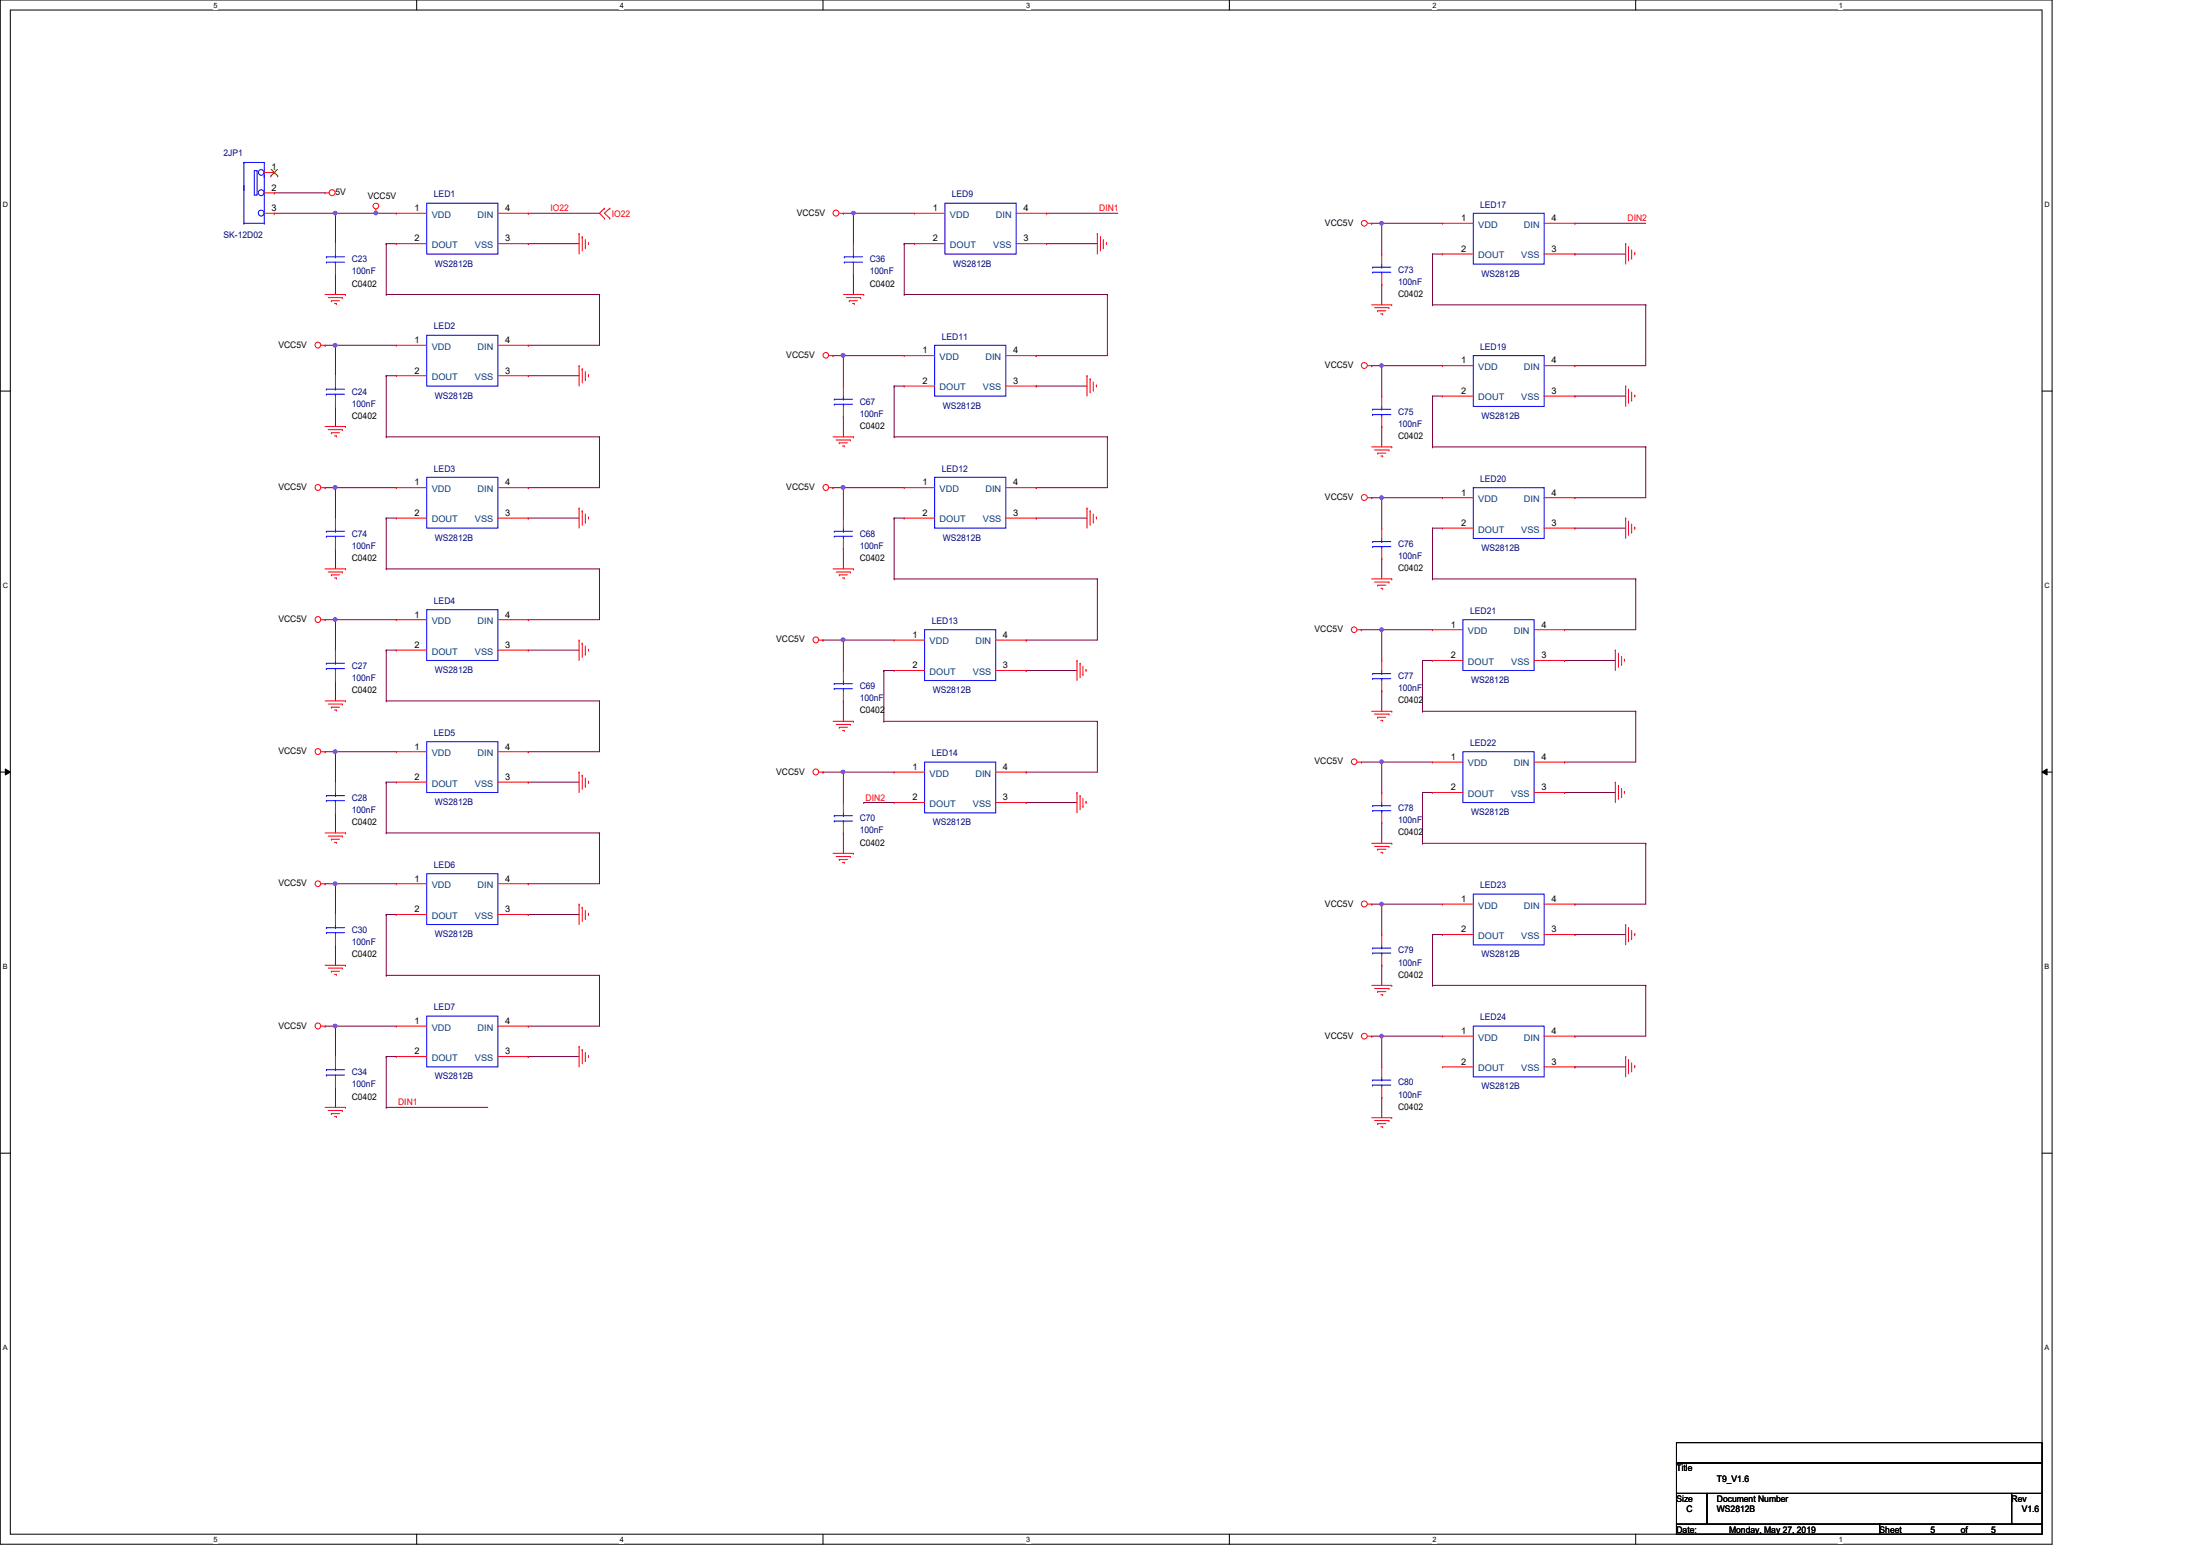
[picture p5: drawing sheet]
<svg xmlns="http://www.w3.org/2000/svg" width="297mm" height="210mm" viewBox="0 0 297 210" stroke-linecap="round" stroke-linejoin="round" font-family="sans-serif">
<path d="M0 0h277.1v208.4h-277.1zM1.4 1.4h274.3v205.7h-274.3z" fill="none" stroke="#000" stroke-width=".14"/>
<g fill="#fff">
<path d="M28.8 .1h.6v1.1h-.6z"/>
<path d="M28.8 207.2h.6v1.1h-.6z"/>
</g>
<path d="M56.3 0v1.4M56.3 207.1v1.3" fill="none" stroke="#000" stroke-width=".14"/>
<g fill="#fff">
<path d="M83.7 .1h.5v1.1h-.5z"/>
<path d="M83.7 207.2h.5v1.1h-.5z"/>
</g>
<path d="M111.1 0v1.4M111.1 207.1v1.3" fill="none" stroke="#000" stroke-width=".14"/>
<g fill="#fff">
<path d="M138.6 .1h.5v1.1h-.5z"/>
<path d="M138.6 207.2h.5v1.1h-.5z"/>
</g>
<path d="M166 0v1.4M166 207.1v1.3" fill="none" stroke="#000" stroke-width=".14"/>
<g fill="#fff">
<path d="M193.4 .1h.6v1.1h-.6z"/>
<path d="M193.4 207.2h.6v1.1h-.6z"/>
</g>
<path d="M220.8 0v1.4M220.8 207.1v1.3" fill="none" stroke="#000" stroke-width=".14"/>
<g fill="#fff">
<path d="M248.3 .1h.5v1.1h-.5z"/>
<path d="M248.3 207.2h.5v1.1h-.5z"/>
<path d="M.4 27.1h.7v1.1h-.7z"/>
<path d="M276.1 27.1h.7v1.1h-.7z"/>
<path d="M.4 78.5h.7v1.1h-.7z"/>
<path d="M276.1 78.5h.7v1.1h-.7z"/>
</g>
<path d="M0 52.8h1.4M275.7 52.8h1.4" fill="none" stroke="#000" stroke-width=".14"/>
<g fill="#fff">
<path d="M.4 129.9h.6v1.1h-.6z"/>
<path d="M276.1 129.9h.6v1.1h-.6z"/>
</g>
<path d="M0 104.2h1.4M.7 103.8l.7 .4-.7 .4zM275.7 104.2l.7-.4v.8zM275.7 104.2h1.4" fill="none" stroke="#000" stroke-width=".14"/>
<path d="M.7 103.8l.7 .4-.7 .4zM275.7 104.2l.7-.4v.8z" fill="#000"/>
<g fill="#fff">
<path d="M.4 181.4h.6v1.1h-.6z"/>
<path d="M276.1 181.4h.6v1.1h-.6z"/>
</g>
<path d="M0 155.7h1.4M275.7 155.7h1.4" fill="none" stroke="#000" stroke-width=".14"/>
<path d="M50.8 28.8h.1M50.8 28.8h2.7" fill="none" stroke="#7f003f" stroke-width=".14"/>
<circle cx="50.8" cy="28.8" r=".25" fill="#f0f"/>
<circle cx="50.8" cy="28.8" r=".25" fill="none" stroke="#f0f" stroke-width=".14"/>
<g fill="none" stroke="#7f003f" stroke-width=".14">
<path d="M52.2 32.9h.1M52.2 39.8h.1M52.2 32.9h1.3M52.2 32.9v6.9M52.2 39.8h28.7M71.3 28.8h.1M71.3 32.9h.1M71.3 28.8h9.6M71.3 32.9h6.9M80.9 39.8h.1M80.9 39.8v6.8h-9.6M45.3 46.6h.1"/>
<path d="M45.3 46.6h8.2M71.3 46.6h.1M71.3 50.7h.1M71.3 50.7h6.9M45.3 65.8h.1M45.3 65.8h8.2"/>
</g>
<circle cx="45.2" cy="65.8" r=".26" fill="#f0f"/>
<circle cx="45.2" cy="65.8" r=".26" fill="none" stroke="#f0f" stroke-width=".14"/>
<g fill="none" stroke="#7f003f" stroke-width=".14">
<path d="M52.2 69.9h.1M52.2 76.8h.1M52.2 69.9h1.3M52.2 69.9v6.9M52.2 76.8h28.7M71.3 65.8h.1M71.3 69.9h.1M71.3 65.8h9.6M71.3 69.9h6.9M80.9 76.8h.1M80.9 76.8v6.9h-9.6M45.3 83.7h.1"/>
<path d="M45.3 83.7h8.2M71.3 83.7h.1M71.3 87.8h.1M71.3 87.8h6.9M45.3 101.5h.1M45.3 101.5h8.2"/>
</g>
<circle cx="45.2" cy="101.5" r=".26" fill="#f0f"/>
<circle cx="45.2" cy="101.5" r=".26" fill="none" stroke="#f0f" stroke-width=".14"/>
<path d="M45.3 119.3h.1M45.3 119.3h8.2M71.3 101.5h.1M71.3 105.6h.1M71.3 101.5h9.6M71.3 105.6h6.9" fill="none" stroke="#7f003f" stroke-width=".14"/>
<circle cx="45.2" cy="119.3" r=".26" fill="#f0f"/>
<circle cx="45.2" cy="119.3" r=".26" fill="none" stroke="#f0f" stroke-width=".14"/>
<path d="M52.2 105.6h.1M52.2 112.4h.1M52.2 105.6h1.3M52.2 105.6v6.8M52.2 112.4h28.7M71.3 119.3h.1M80.9 112.4h.1M80.9 112.4v6.9h-9.6M45.3 138.5h.1M45.3 138.5h8.2M71.3 123.4h.1M71.3 123.4h6.9" fill="none" stroke="#7f003f" stroke-width=".14"/>
<circle cx="45.3" cy="138.5" r=".25" fill="#f0f"/>
<circle cx="45.3" cy="138.5" r=".25" fill="none" stroke="#f0f" stroke-width=".14"/>
<path d="M115.2 28.8h.1M115.2 28.8h8.3M71.3 138.5h.1M71.3 138.5h9.6M52.2 142.6h.1M52.2 149.5h.1M52.2 142.6h1.3M52.2 142.6v6.9M52.2 149.5h13.7M71.3 142.6h.1M71.3 142.6h6.9" fill="none" stroke="#7f003f" stroke-width=".14"/>
<circle cx="115.2" cy="28.8" r=".25" fill="#f0f"/>
<circle cx="115.2" cy="28.8" r=".25" fill="none" stroke="#f0f" stroke-width=".14"/>
<path d="M122.1 32.9h.1M122.1 39.8h.1M122.1 32.9h1.4M122.1 32.9v6.9M122.1 39.8h27.4M141.3 28.8h.1M141.3 32.9h.1M141.3 28.8h9.6M141.3 32.9h6.9M113.9 48h.1M113.9 48h8.2" fill="none" stroke="#7f003f" stroke-width=".14"/>
<circle cx="113.8" cy="48" r=".26" fill="#f0f"/>
<circle cx="113.8" cy="48" r=".26" fill="none" stroke="#f0f" stroke-width=".14"/>
<g fill="none" stroke="#7f003f" stroke-width=".14">
<path d="M120.7 52.1h.1M120.7 59h.1M120.7 52.1h1.4M120.7 52.1v6.9M120.7 59h28.8M139.9 48h.1M139.9 52.1h.1M139.9 48h9.6M139.9 52.1h6.9M149.5 59h.1M149.5 59v6.8h-9.6M113.9 65.8h.1"/>
<path d="M113.9 65.8h8.2M139.9 65.8h.1M139.9 69.9h.1M139.9 69.9h6.9M113.9 86.4h.1M113.9 86.4h6.8"/>
</g>
<circle cx="113.8" cy="86.4" r=".26" fill="#f0f"/>
<circle cx="113.8" cy="86.4" r=".26" fill="none" stroke="#f0f" stroke-width=".14"/>
<path d="M138.6 86.4h.1M138.6 90.5h.1M138.6 86.4h9.6M138.6 90.5h6.8M113.9 104.2h.1M113.9 104.2h6.8" fill="none" stroke="#7f003f" stroke-width=".14"/>
<circle cx="113.8" cy="104.2" r=".25" fill="#f0f"/>
<circle cx="113.8" cy="104.2" r=".25" fill="none" stroke="#f0f" stroke-width=".14"/>
<g fill="none" stroke="#7f003f" stroke-width=".14">
<path d="M186.6 30.1h.1M186.6 30.1h8.2M193.4 34.3h.1M193.4 34.3h1.4M193.4 34.3v6.8M212.6 30.1h.1M212.6 34.3h.1M212.6 30.1h9.6M212.6 34.3h6.9M186.6 49.4h.1M186.6 49.4h8.2M193.4 41.1h.1"/>
<path d="M193.4 41.1h28.8M119.3 90.5h.1M119.3 97.4h.1M119.3 90.5h1.4M119.3 90.5v6.9M119.3 97.4h28.9M148.2 97.4h.1M148.2 97.4v6.8h-9.6M138.6 104.2h.1M138.6 108.3h.1M138.6 108.3h6.8"/>
</g>
<path d="M186.4 49.2h.3l.1 .1-.1 .2-.2 .1-.1-.1z" fill-rule="evenodd" fill="#f0f"/>
<path d="M186.4 49.2h.3l.1 .1-.1 .2-.2 .1-.1-.1z" fill="none" stroke="#f0f" stroke-width=".14"/>
<g fill="none" stroke="#7f003f" stroke-width=".14">
<path d="M193.4 53.5h.1M193.4 53.5h1.4M193.4 53.5v6.8M212.6 49.4h.1M212.6 53.5h.1M212.6 49.4h9.6M212.6 53.5h6.9M186.6 67.2h.1M186.6 67.2h8.2M193.4 60.3h.1M193.4 60.3h28.8M212.6 67.2h.1"/>
<path d="M212.6 71.3h.1M212.6 71.3h6.9M222.2 60.3h.1M222.2 60.3v6.9h-9.6M186.6 85h.1M186.6 85h6.8"/>
</g>
<path d="M186.4 84.8h.1l.2 .1v.3l-.2 .1-.1-.1z" fill-rule="evenodd" fill="#f0f"/>
<path d="M186.4 84.8h.1l.2 .1v.3l-.2 .1-.1-.1z" fill="none" stroke="#f0f" stroke-width=".14"/>
<g fill="none" stroke="#7f003f" stroke-width=".14">
<path d="M45.3 28.8h.1M45.3 37h.1M45.3 28.8v4.1M45.3 37v2.8M45.3 46.6h.1M45.3 46.6v4.1M52.2 50.7h.1M52.2 59h.1M52.2 50.7h1.3M52.2 50.7v8.3M52.2 59h28.7M80.9 59h.1"/>
<path d="M80.9 59v6.8M120.7 69.9h.1M120.7 78.1h.1M120.7 69.9h1.4M120.7 69.9v8.2M120.7 78.1h27.5M148.2 78.1h.1M148.2 78.1v8.3M193.4 71.3h.1M193.4 78.1h.1M193.4 71.3v6.8M193.4 78.1h27.4"/>
<path d="M193.4 71.3h1.4M220.8 78.1h.1M220.8 78.1v6.9h-9.6M52.2 87.8h.1M52.2 94.6h.1M52.2 87.8v6.8M52.2 87.8h1.3M52.2 94.6h28.7M80.9 94.6h.1M80.9 94.6v6.9M192.1 89.2h.1M192.1 96h.1"/>
<path d="M192.1 89.2h1.3M192.1 89.2v6.8M192.1 96h28.7M211.2 85h.1M211.2 89.2h.1M211.2 89.2h6.9M220.8 96h.1M220.8 96v6.9h-9.6M116.6 108.3h.1M116.6 108.3h4.1M186.6 102.9h.1M186.6 102.9h6.8"/>
<path d="M192.1 107h.1M192.1 113.8h.1M192.1 107h1.3M192.1 107v6.8M192.1 113.8h30.1M211.2 102.9h.1M211.2 107h.1M211.2 107h6.9M222.2 113.8h.1M222.2 113.8v8.2h-9.6M52.2 123.4h.1M52.2 131.7h.1"/>
<path d="M52.2 123.4v8.3M52.2 123.4h1.3M52.2 131.7h28.7M80.9 131.7h.1M80.9 131.7v6.8M186.6 122h.1M186.6 139.9h.1M186.6 122h8.2M186.6 139.9h8.2M193.4 126.2h.1M193.4 133h.1M193.4 126.2h1.4"/>
<path d="M193.4 126.2v6.8M193.4 133h28.8M212.6 122h.1M212.6 126.2h.1M212.6 139.9h.1M212.6 126.2h6.9M222.2 133h.1M222.2 133v6.9h-9.6M212.6 144h.1M212.6 144h6.9"/>
</g>
<circle cx="45.2" cy="46.6" r=".26" fill="#f0f"/>
<circle cx="45.2" cy="46.6" r=".26" fill="none" stroke="#f0f" stroke-width=".14"/>
<path d="M43.9 46.6h.1M43.9 46.6h1.4M45.3 54.9h.1M45.3 54.9v2.7M43.9 65.8h.1M43.9 65.8h1.4M45.3 65.8h.1M45.3 74h.1M45.3 65.8v4.1M45.3 74v2.8M45.3 83.7h.1M45.3 83.7v4.1" fill="none" stroke="#7f003f" stroke-width=".14"/>
<circle cx="45.3" cy="83.6" r=".25" fill="#f0f"/>
<circle cx="45.3" cy="83.6" r=".25" fill="none" stroke="#f0f" stroke-width=".14"/>
<g fill="none" stroke="#7f003f" stroke-width=".14">
<path d="M113.9 28.8h.1M113.9 28.8h1.3M115.2 28.8h.1M115.2 37h.1M115.2 28.8v4.1M115.2 37v2.8M112.5 48h.1M112.5 48h1.4M113.9 48h.1M113.9 56.2h.1M113.9 48v4.1M113.9 56.2v2.8"/>
<path d="M113.9 65.8h.1M113.9 65.8v4.1M43.9 83.7h.1M43.9 83.7h1.4M45.3 91.9h.1M45.3 91.9v2.7M43.9 101.5h.1M43.9 119.3h.1M43.9 101.5h1.4M43.9 119.3h1.4M45.3 101.5h.1M45.3 109.7h.1"/>
<path d="M45.3 119.3h.1M45.3 101.5v4.1M45.3 109.7v2.7M45.3 119.3v4.1M43.9 138.5h.1M43.9 138.5h1.4M45.3 127.6h.1M45.3 138.5h.1M45.3 127.6v2.7M45.3 138.5v4.1M45.3 146.7h.1M45.3 146.7v2.8"/>
</g>
<circle cx="113.8" cy="65.8" r=".26" fill="#f0f"/>
<circle cx="113.8" cy="65.8" r=".26" fill="none" stroke="#f0f" stroke-width=".14"/>
<g fill="none" stroke="#7f003f" stroke-width=".14">
<path d="M186.6 30.1h.1M186.6 30.1v4.2M112.5 65.8h.1M112.5 65.8h1.4M113.9 74h.1M113.9 74v2.8M111.1 86.4h.1M111.1 86.4h2.8M113.9 86.4h.1M113.9 94.6h.1M113.9 86.4v4.1M113.9 94.6v2.8"/>
<path d="M111.1 104.2h.1M111.1 104.2h2.8M113.9 104.2h.1M113.9 112.4h.1M113.9 104.2v4.1M113.9 112.4v2.8"/>
</g>
<path d="M186.4 30l.1-.1 .2 .1v.3l-.2 .1-.1-.1z" fill-rule="evenodd" fill="#f0f"/>
<path d="M186.4 30l.1-.1 .2 .1v.3l-.2 .1-.1-.1z" fill="none" stroke="#f0f" stroke-width=".14"/>
<path d="M185.2 30.1h.1M185.2 30.1h1.4M186.6 38.4h.1M186.6 38.4v2.7M185.2 49.4h.1M185.2 49.4h1.4M186.6 49.4h.1M186.6 57.6h.1M186.6 49.4v4.1M186.6 57.6v2.7M186.6 67.2h.1M186.6 67.2v4.1" fill="none" stroke="#7f003f" stroke-width=".14"/>
<path d="M186.4 67l.1-.1 .2 .1v.4h-.2h-.1z" fill-rule="evenodd" fill="#f0f"/>
<path d="M186.4 67l.1-.1 .2 .1v.4h-.2h-.1z" fill="none" stroke="#f0f" stroke-width=".14"/>
<path d="M185.2 67.2h.1M185.2 67.2h1.4M186.6 75.4h.1M186.6 75.4v2.7M183.8 85h.1M183.8 85h2.8M186.6 85h.1M186.6 93.3h.1M186.6 85v4.2M186.6 93.3v2.7M186.6 102.9h.1M186.6 102.9v4.1" fill="none" stroke="#7f003f" stroke-width=".14"/>
<path d="M186.4 102.6h.1l.2 .1v.3l-.2 .1-.1-.1z" fill-rule="evenodd" fill="#f0f"/>
<path d="M186.4 102.6h.1l.2 .1v.3l-.2 .1-.1-.1z" fill="none" stroke="#f0f" stroke-width=".14"/>
<path d="M183.8 102.9h.1M183.8 102.9h2.8M186.6 111.1h.1M186.6 111.1v2.7M186.6 122h.1M186.6 122v4.2" fill="none" stroke="#7f003f" stroke-width=".14"/>
<path d="M186.4 121.9l.1-.1 .2 .1v.3l-.2 .1-.1-.1z" fill-rule="evenodd" fill="#f0f"/>
<path d="M186.4 121.9l.1-.1 .2 .1v.3l-.2 .1-.1-.1z" fill="none" stroke="#f0f" stroke-width=".14"/>
<path d="M185.2 122h.1M185.2 122h1.4M186.6 130.3h.1M186.6 139.9h.1M186.6 130.3v2.7M186.6 139.9v4.1" fill="none" stroke="#7f003f" stroke-width=".14"/>
<path d="M186.4 139.7l.1-.1 .2 .1v.3l-.2 .1-.1-.1z" fill-rule="evenodd" fill="#f0f"/>
<path d="M186.4 139.7l.1-.1 .2 .1v.3l-.2 .1-.1-.1z" fill="none" stroke="#f0f" stroke-width=".14"/>
<path d="M45.3 28.8h.1M45.3 28.8h5.5M185.2 139.9h.1M185.2 139.9h1.4M186.6 148.1h.1M186.6 148.1v2.8" fill="none" stroke="#7f003f" stroke-width=".14"/>
<circle cx="45.3" cy="28.8" r=".25" fill="#f0f"/>
<circle cx="45.3" cy="28.8" r=".25" fill="none" stroke="#f0f" stroke-width=".14"/>
<path d="M37 26h.1M37 28.8h.1M37 26h6.9M37 28.8h8.3M149.5 39.8h.1M149.5 39.8v8.2M222.2 41.1h.1M222.2 41.1v8.3" fill="none" stroke="#7f003f" stroke-width=".14"/>
<g fill="none" stroke="#f00" stroke-width=".14">
<path d="M35.7 26h1.3M35.7 28.8h1.3M35.7 23.3h1.3M37 23.3h.1M37 28.8h.1M37 26h.1M43.9 26h.1M43.9 26h.5M43.9 39.8h2.7M45.3 37h.1M45.3 32.9h.1M45.3 32.9v1.4"/>
<path d="M45.3 35.6v1.4M46.6 39.8h.1M50.8 28.8h.1M50.8 28.2v.6M53.5 28.8h.1M53.5 32.9h.1M53.5 28.8h4.1M53.5 32.9h4.1M67.2 28.8h4.1M67.2 32.9h4.1M71.3 32.9h.1M71.3 28.8h.1"/>
<path d="M78.2 31.5h.1M78.2 31.5v2.8M78.6 32h.1M78.6 32v1.9M79 33.4h.1M79 32.3v1.1M79.5 32.8h.1M79.5 32.8v.2M81.6 28.1h.1M81.6 29.5h.1M81.6 28.1l-.7 .7 .7 .7M82.3 29.5h.1"/>
<path d="M82.3 28.1h.1M82.3 28.1l-.7 .7 .7 .7M113.3 28.8h.6M113.9 28.8h.1M113.9 39.8h2.7M115.2 37h.1M115.2 32.9h.1M115.2 32.9v1.4M115.2 35.6v1.4M116.6 39.8h.1M123.5 28.8h.1M123.5 32.9h.1"/>
<path d="M123.5 28.8h4.1M123.5 32.9h4.1M137.2 28.8h4.1M137.2 32.9h4.1M141.3 32.9h.1M141.3 28.8h.1M148.2 31.5h.1M148.2 31.5v2.8M148.6 32h.1M148.6 32v1.9M149 33.4h.1M149 32.3v1.1"/>
<path d="M149.4 32.8h.1M149.4 32.8v.2M184.7 30.1h.5M185.2 30.1h.1M186.6 38.4h.1M186.6 34.3h.1M186.6 34.3v1.3M186.6 37v1.4M194.8 30.1h.1M194.8 34.3h.1M194.8 30.1h4.1M194.8 34.3h4.1"/>
<path d="M208.5 30.1h4.1M208.5 34.3h4.1M212.6 34.3h.1M212.6 30.1h.1M219.5 32.9h.1M219.5 32.9v2.7M219.9 33.3h.1M219.9 33.3v1.9M220.3 34.8h.1M220.3 33.7v1.1M220.7 34.1h.1M220.7 34.1v.3"/>
<path d="M43.3 46.6h.6M43.9 46.6h.1M43.9 57.6h2.7M44.3 40.2h1.9M44.3 58h1.9M44.7 40.6h.1M44.7 58.4h.1M44.7 40.6h1.1M44.7 58.4h1.1M45.2 41h.2M45.2 58.8h.2M45.3 54.9h.1"/>
<path d="M45.3 50.7h.1M45.3 50.7v1.4M45.3 53.5v1.4M45.4 41h.1M45.4 58.8h.1M46.2 40.2h.1M46.2 58h.1M46.6 57.6h.1M53.5 46.6h.1M53.5 50.7h.1M53.5 46.6h4.1M53.5 50.7h4.1"/>
<path d="M67.2 46.6h4.1M67.2 50.7h4.1M71.3 50.7h.1M71.3 46.6h.1M78.2 49.4h.1M78.2 49.4v2.7M78.6 49.8h.1M78.6 49.8v1.9M79 51.3h.1M79 50.2v1.1M79.5 50.6h.1M79.5 50.6v.3"/>
<path d="M111.9 48h.6M112.5 48h.1M112.5 59h2.7M112.9 59.4h1.9M113.3 59.8h.1M113.3 59.8h1.1M113.9 56.2h.1M113.9 52.1h.1M113.9 52.1v1.4M113.9 54.9v1.3M114.3 40.2h1.9M114.7 40.6h.1"/>
<path d="M114.7 40.6h1.1M114.8 59.4h.1M115.1 41h.3M115.2 59h.1M115.4 41h.1M116.2 40.2h.1M122.1 48h.1M122.1 52.1h.1M122.1 48h4.1M122.1 52.1h4.1M135.8 48h4.1M135.8 52.1h4.1"/>
<path d="M139.9 52.1h.1M139.9 48h.1M146.8 50.7h.1M146.8 50.7v2.8M147.2 51.1h.1M147.2 51.1v1.9M147.6 52.7h.1M147.6 51.6v1.1M148 52h.1M148 52v.2M184.7 49.4h.5M185.2 49.4h.1"/>
<path d="M185.2 41.1h2.7M185.6 41.5h1.9M186 42h.1M186 42h1.1M186.4 42.4h.3M186.6 57.6h.1M186.6 53.5h.1M186.6 53.5v1.4M186.6 56.2v1.4M186.7 42.4h.1M187.5 41.5h.1M187.9 41.1h.1"/>
<path d="M194.8 49.4h.1M194.8 53.5h.1M194.8 49.4h4.1M194.8 53.5h4.1M208.5 49.4h4.1M208.5 53.5h4.1M212.6 53.5h.1M212.6 49.4h.1M219.5 52.1h.1M219.5 52.1v2.8M219.9 52.5h.1M219.9 52.5v1.9"/>
<path d="M220.3 54h.1M220.3 52.9v1.1M220.7 53.3h.1M220.7 53.3v.3M43.3 65.8h.6M43.9 65.8h.1M43.9 76.8h2.7M44.3 77.2h1.9M44.7 77.6h.1M44.7 77.6h1.1M45.2 78h.2M45.3 74h.1"/>
<path d="M45.3 69.9h.1M45.3 69.9v1.4M45.3 72.7v1.3M45.4 78h.1M46.2 77.2h.1M46.6 76.8h.1M53.5 65.8h.1M53.5 69.9h.1M53.5 65.8h4.1M53.5 69.9h4.1M67.2 65.8h4.1M67.2 69.9h4.1"/>
<path d="M71.3 69.9h.1M71.3 65.8h.1M78.2 68.6h.1M78.2 68.6v2.7M78.6 69h.1M78.6 69v1.9M79 70.5h.1M79 69.4v1.1M79.5 69.8h.1M79.5 69.8v.3M111.9 65.8h.6M112.5 65.8h.1"/>
<path d="M112.5 76.8h2.7M112.9 77.2h1.9M113.3 77.6h.1M113.3 77.6h1.1M113.7 78h.3M113.7 60.2h.3M113.9 74h.1M113.9 69.9h.1M113.9 69.9v1.4M113.9 72.7v1.3M114 60.2h.1M114 78h.1"/>
<path d="M114.8 77.2h.1M115.2 76.8h.1M122.1 65.8h.1M122.1 69.9h.1M122.1 65.8h4.1M122.1 69.9h4.1M135.8 65.8h4.1M135.8 69.9h4.1M139.9 69.9h.1M139.9 65.8h.1M146.8 68.6h.1M146.8 68.6v2.7"/>
<path d="M147.2 69h.1M147.2 69v1.9M147.6 70.5h.1M147.6 69.4v1.1M148 69.8h.1M148 69.8v.3M184.7 67.2h.5M185.2 67.2h.1M185.2 60.3h2.7M185.2 78.1h2.7M185.6 60.7h1.9M185.6 78.6h1.9"/>
<path d="M186 61.2h.1M186 79h.1M186 61.2h1.1M186 79h1.1M186.4 61.6h.3M186.4 79.4h.3M186.6 75.4h.1M186.6 71.3h.1M186.6 71.3v1.4M186.6 74v1.4M186.7 61.6h.1M186.7 79.4h.1"/>
<path d="M187.5 60.7h.1M187.5 78.6h.1M187.9 60.3h.1M187.9 78.1h.1M194.8 67.2h.1M194.8 71.3h.1M194.8 67.2h4.1M194.8 71.3h4.1M208.5 67.2h4.1M208.5 71.3h4.1M212.6 71.3h.1M212.6 67.2h.1"/>
<path d="M219.5 69.9h.1M219.5 69.9v2.8M219.9 70.4h.1M219.9 70.4v1.9M220.3 71.8h.1M220.3 70.7v1.1M220.7 71.2h.1M220.7 71.2v.3M43.3 83.7h.6M43.9 83.7h.1M43.9 94.6h2.7M44.3 95h1.9"/>
<path d="M44.7 95.5h.1M44.7 95.5h1.1M45.2 95.8h.2M45.3 91.9h.1M45.3 87.8h.1M45.3 87.8v1.4M45.3 90.5v1.4M45.4 95.8h.1M46.2 95h.1M46.6 94.6h.1M53.5 83.7h.1M53.5 87.8h.1"/>
<path d="M53.5 83.7h4.1M53.5 87.8h4.1M67.2 83.7h4.1M67.2 87.8h4.1M71.3 87.8h.1M71.3 83.7h.1M78.2 86.4h.1M78.2 86.4v2.8M78.6 86.8h.1M78.6 86.8v1.9M79 88.3h.1M79 87.2v1.1"/>
<path d="M79.5 87.6h.1M79.5 87.6v.3M110.6 86.4h.5M111.1 86.4h.1M112.5 97.4h2.7M112.9 97.8h1.9M113.3 98.2h.1M113.3 98.2h1.1M113.7 98.6h.3M113.9 94.6h.1M113.9 90.5h.1M113.9 90.5v1.4"/>
<path d="M113.9 93.3v1.3M114 98.6h.1M114.8 97.8h.1M115.2 97.4h.1M120.7 86.4h.1M120.7 90.5h.1M120.7 86.4h4.1M120.7 90.5h4.1M134.4 86.4h4.2M134.4 90.5h4.2M138.6 90.5h.1M138.6 86.4h.1"/>
<path d="M145.4 89.2h.1M145.4 89.2v2.7M145.8 89.5h.1M145.8 89.5v2M146.2 91.1h.1M146.2 90v1.1M146.6 90.4h.1M146.6 90.4v.2M183.3 85h.5M183.8 85h.1M185.2 96h2.7M185.6 96.4h1.9"/>
<path d="M186 96.8h.1M186 96.8h1.1M186.4 97.2h.3M186.6 93.3h.1M186.6 89.2h.1M186.6 89.2v1.3M186.6 91.9v1.4M186.7 97.2h.1M187.5 96.4h.1M187.9 96h.1M193.4 85h.1M193.4 89.2h.1"/>
<path d="M193.4 85h4.1M193.4 89.2h4.1M207.1 85h4.1M207.1 89.2h4.1M211.2 89.2h.1M211.2 85h.1M218.1 87.8h.1M218.1 87.8v2.7M218.5 88.2h.1M218.5 88.2v1.9M218.9 89.7h.1M218.9 88.6v1.1"/>
<path d="M219.3 89h.1M219.3 89v.3M43.3 119.3h.6M43.3 101.5h.6M43.9 119.3h.1M43.9 101.5h.1M43.9 112.4h2.7M44.3 112.9h1.9M44.7 113.3h.1M44.7 113.3h1.1M45.2 113.7h.2M45.3 109.7h.1"/>
<path d="M45.3 105.6h.1M45.3 105.6v1.4M45.3 108.3v1.4M45.4 113.7h.1M46.2 112.9h.1M46.6 112.4h.1M53.5 119.3h.1M53.5 101.5h.1M53.5 105.6h.1M53.5 119.3h4.1M53.5 101.5h4.1M53.5 105.6h4.1"/>
<path d="M67.2 119.3h4.1M67.2 101.5h4.1M67.2 105.6h4.1M71.3 119.3h.1M71.3 105.6h.1M71.3 101.5h.1M78.2 104.2h.1M78.2 104.2v2.8M78.6 104.6h.1M78.6 104.6v2M79 106.1h.1M79 105v1.1"/>
<path d="M79.5 105.5h.1M79.5 105.5v.2M110.6 104.2h.5M111.1 104.2h.1M112.5 115.2h2.7M112.9 115.6h1.9M113.3 116h.1M113.3 116h1.1M113.7 116.4h.3M113.9 112.4h.1M113.9 108.3h.1M113.9 108.3v1.4"/>
<path d="M113.9 111.1v1.3M114 116.4h.1M114.8 115.6h.1M115.2 115.2h.1M120.7 104.2h.1M120.7 108.3h.1M120.7 104.2h4.1M120.7 108.3h4.1M134.4 104.2h4.2M134.4 108.3h4.2M138.6 108.3h.1M138.6 104.2h.1"/>
<path d="M145.4 107h.1M145.4 107v2.7M145.8 107.4h.1M145.8 107.4v1.9M146.2 108.9h.1M146.2 107.8v1.1M146.6 108.2h.1M146.6 108.2v.3M183.3 102.9h.5M183.8 102.9h.1M185.2 113.8h2.7M185.6 114.3h1.9"/>
<path d="M186 114.6h.1M186 114.6h1.1M186.4 115.1h.3M186.6 111.1h.1M186.6 107h.1M186.6 107v1.3M186.6 109.7v1.4M186.7 115.1h.1M187.5 114.3h.1M187.9 113.8h.1M193.4 102.9h.1M193.4 107h.1"/>
<path d="M193.4 102.9h4.1M193.4 107h4.1M207.1 102.9h4.1M207.1 107h4.1M211.2 107h.1M211.2 102.9h.1M218.1 105.6h.1M218.1 105.6v2.7M218.5 106h.1M218.5 106v1.9M218.9 107.5h.1M218.9 106.4v1.1"/>
<path d="M219.3 106.8h.1M219.3 106.8v.3M43.3 138.5h.6M43.9 138.5h.1M43.9 130.3h2.7M44.3 130.7h1.9M44.7 131.1h.1M44.7 131.1h1.1M45.2 131.5h.2M45.3 127.6h.1M45.3 123.4h.1M45.3 123.4v1.4"/>
<path d="M45.3 126.2v1.4M45.4 131.5h.1M46.2 130.7h.1M46.6 130.3h.1M53.5 138.5h.1M53.5 123.4h.1M53.5 138.5h4.1M53.5 123.4h4.1M67.2 138.5h4.1M67.2 123.4h4.1M71.3 138.5h.1M71.3 123.4h.1"/>
<path d="M78.2 122h.1M78.2 122v2.8M78.6 122.5h.1M78.6 122.5v1.9M79 124h.1M79 122.9v1.1M79.5 123.3h.1M79.5 123.3v.3M184.7 139.9h.5M184.7 122h.5M185.2 139.9h.1M185.2 122h.1"/>
<path d="M185.2 133h2.7M185.6 133.4h1.9M186 133.9h.1M186 133.9h1.1M186.4 134.3h.3M186.6 130.3h.1M186.6 126.2h.1M186.6 126.2v1.4M186.6 128.9v1.4M186.7 134.3h.1M187.5 133.4h.1M187.9 133h.1"/>
<path d="M194.8 139.9h.1M194.8 122h.1M194.8 126.2h.1M194.8 139.9h4.1M194.8 122h4.1M194.8 126.2h4.1M208.5 139.9h4.1M208.5 122h4.1M208.5 126.2h4.1M212.6 139.9h.1M212.6 126.2h.1M212.6 122h.1"/>
<path d="M219.5 124.8h.1M219.5 124.8v2.8M219.9 125.2h.1M219.9 125.2v1.9M220.3 126.7h.1M220.3 125.6v1.1M220.7 126h.1M220.7 126v.3M43.9 149.5h2.7M44.3 149.9h1.9M44.7 150.3h.1M44.7 150.3h1.1"/>
<path d="M45.2 150.7h.2M45.3 146.7h.1M45.3 142.6h.1M45.3 142.6v1.4M45.3 145.4v1.3M45.4 150.7h.1M46.2 149.9h.1M46.6 149.5h.1M53.5 142.6h.1M53.5 142.6h4.1M67.2 142.6h4.1M71.3 142.6h.1"/>
<path d="M78.2 141.3h.1M78.2 141.3v2.7M78.6 141.7h.1M78.6 141.7v1.9M79 143.2h.1M79 142.1v1.1M79.5 142.5h.1M79.5 142.5v.2M185.2 150.9h2.7M185.6 151.3h1.9M186 151.7h.1M186 151.7h1.1"/>
<path d="M186.4 152.1h.3M186.6 148.1h.1M186.6 144h.1M186.6 144v1.4M186.6 146.7v1.4M186.7 152.1h.1M187.5 151.3h.1M187.9 150.9h.1M194.8 144h.1M194.8 144h4.1M208.5 144h4.1M212.6 144h.1"/>
<path d="M219.5 142.6h.1M219.5 142.6v2.8M219.9 143h.1M219.9 143v1.9M220.3 144.6h.1M220.3 143.5v1.1M220.7 143.8h.1M220.7 143.8v.3"/>
<circle cx="44.8" cy="26" r=".4"/>
<circle cx="50.8" cy="27.8" r=".38"/>
<circle cx="112.9" cy="28.8" r=".4"/>
<circle cx="184.2" cy="30.1" r=".39"/>
<circle cx="42.9" cy="46.6" r=".39"/>
<circle cx="111.5" cy="48" r=".38"/>
<circle cx="184.2" cy="49.3" r=".4"/>
<circle cx="42.9" cy="65.8" r=".39"/>
<circle cx="111.5" cy="65.8" r=".39"/>
<circle cx="184.2" cy="67.2" r=".4"/>
<circle cx="42.9" cy="83.6" r=".39"/>
<circle cx="110.1" cy="86.4" r=".39"/>
<circle cx="182.8" cy="85" r=".38"/>
<circle cx="42.9" cy="101.4" r=".39"/>
<circle cx="42.9" cy="119.3" r=".38"/>
<circle cx="110.1" cy="104.2" r=".39"/>
<circle cx="182.8" cy="102.8" r=".38"/>
<circle cx="42.9" cy="138.5" r=".39"/>
<circle cx="184.2" cy="122" r=".4"/>
<circle cx="184.2" cy="139.9" r=".39"/>
</g>
<path d="M226.4 194.7h49.3v2.8h-49.3zM226.4 197.5h49.3v4.1h-49.3zM226.4 201.6h4.1v4.1h-4.1zM226.4 205.7h27.4v1.4h-27.4zM230.5 201.6h41.1v4.1h-41.1zM253.8 205.7h21.9v1.4h-21.9zM271.6 201.6h4.1v4.1h-4.1z" fill="none" stroke="#000" stroke-width=".14"/>
<g fill="none" stroke="#00f" stroke-width=".14">
<path d="M32.9 30.1h.1M32.9 21.9h.1M32.9 25.6h.1M32.9 25.1h.1M32.9 21.9h2.8v8.2M32.9 30.1h2.8M32.9 21.9v8.2M34.3 23h.4v3.3h-.4zM35.7 23.7h.1M35.7 30.1h.1M44.1 34.7h.1M44.1 35.4h.1"/>
<path d="M44.1 34.7h2.4M44.1 35.4h2.4M45.3 35.4h.1M45.3 34.7h.1M45.3 34.3v.4M45.3 35.4v.2M57.6 27.4h9.6v6.9h-9.6zM114 34.7h.1M114 35.4h.1M114 34.7h2.5M114 35.4h2.5M115.2 35.4h.1"/>
<path d="M115.2 34.7h.1M115.2 34.3v.4M115.2 35.4v.2M127.6 27.4h9.6v6.9h-9.6zM185.3 36.1h.1M185.3 36.7h.1M185.3 36.1h2.5M185.3 36.7h2.5M186.6 36.7h.1M186.6 36.1h.1M186.6 35.6v.5M186.6 36.7v.3"/>
<path d="M198.9 28.8h9.6v6.8h-9.6zM44.1 52.5h.1M44.1 53.2h.1M44.1 52.5h2.4M44.1 53.2h2.4M45.3 53.2h.1M45.3 52.5h.1M45.3 52.1v.4M45.3 53.2v.3M57.6 45.3h9.6v6.8h-9.6zM112.6 53.9h.1M112.6 54.6h.1"/>
<path d="M112.6 53.9h2.5M112.6 54.6h2.5M113.9 54.6h.1M113.9 53.9h.1M113.9 53.5v.4M113.9 54.6v.3M126.2 46.6h9.6v6.9h-9.6zM185.3 55.2h.1M185.3 56h.1M185.3 55.2h2.5M185.3 56h2.5M186.6 56h.1"/>
<path d="M186.6 55.2h.1M186.6 54.9v.3M186.6 56v.2M198.9 48h9.6v6.9h-9.6zM44.1 71.7h.1M44.1 72.4h.1M44.1 71.7h2.4M44.1 72.4h2.4M45.3 72.4h.1M45.3 71.7h.1M45.3 71.3v.4M45.3 72.4v.3"/>
<path d="M57.6 64.4h9.6v6.9h-9.6zM112.6 71.7h.1M112.6 72.4h.1M112.6 71.7h2.5M112.6 72.4h2.5M113.9 72.4h.1M113.9 71.7h.1M113.9 71.3v.4M113.9 72.4v.3M126.2 64.4h9.6v6.9h-9.6zM185.3 73.1h.1M185.3 73.8h.1"/>
<path d="M185.3 73.1h2.5M185.3 73.8h2.5M186.6 73.8h.1M186.6 73.1h.1M186.6 72.7v.4M186.6 73.8v.2M198.9 65.8h9.6v6.9h-9.6zM44.1 89.5h.1M44.1 90.3h.1M44.1 89.5h2.4M44.1 90.3h2.4M45.3 90.3h.1"/>
<path d="M45.3 89.5h.1M45.3 89.2v.3M45.3 90.3v.2M57.6 82.3h9.6v6.9h-9.6zM112.6 92.3h.1M112.6 93h.1M112.6 92.3h2.5M112.6 93h2.5M113.9 93h.1M113.9 92.3h.1M113.9 91.9v.4M113.9 93v.3"/>
<path d="M124.8 85h9.6v6.9h-9.6zM185.3 90.9h.1M185.3 91.6h.1M185.3 90.9h2.5M185.3 91.6h2.5M186.6 91.6h.1M186.6 90.9h.1M186.6 90.5v.4M186.6 91.6v.3M197.5 83.7h9.6v6.8h-9.6zM44.1 107.4h.1M44.1 108.1h.1"/>
<path d="M44.1 107.4h2.4M44.1 108.1h2.4M45.3 108.1h.1M45.3 107.4h.1M45.3 107v.4M45.3 108.1v.2M57.6 117.9h9.6v6.9h-9.6zM57.6 100.1h9.6v6.9h-9.6zM112.6 110.1h.1M112.6 110.8h.1M112.6 110.1h2.5M112.6 110.8h2.5"/>
<path d="M113.9 110.8h.1M113.9 110.1h.1M113.9 109.7v.4M113.9 110.8v.3M124.8 102.9h9.6v6.8h-9.6zM185.3 108.8h.1M185.3 109.4h.1M185.3 108.8h2.5M185.3 109.4h2.5M186.6 109.4h.1M186.6 108.8h.1M186.6 108.3v.5"/>
<path d="M186.6 109.4v.3M197.5 101.5h9.6v6.8h-9.6zM44.1 125.2h.1M44.1 125.9h.1M44.1 125.2h2.4M44.1 125.9h2.4M45.3 125.9h.1M45.3 125.2h.1M45.3 124.8v.4M45.3 125.9v.3M57.6 137.2h9.6v6.8h-9.6zM185.3 128h.1"/>
<path d="M185.3 128.7h.1M185.3 128h2.5M185.3 128.7h2.5M186.6 128.7h.1M186.6 128h.1M186.6 127.6v.4M186.6 128.7v.2M198.9 138.5h9.6v6.9h-9.6zM198.9 120.7h9.6v6.9h-9.6zM44.1 144.4h.1M44.1 145.1h.1M44.1 144.4h2.4"/>
<path d="M44.1 145.1h2.4M45.3 145.1h.1M45.3 144.4h.1M45.3 144v.4M45.3 145.1v.3M185.3 145.8h.1M185.3 146.5h.1M185.3 145.8h2.5M185.3 146.5h2.5M186.6 146.5h.1M186.6 145.8h.1M186.6 145.4v.4"/>
<path d="M186.6 146.5v.2"/>
<circle cx="35.3" cy="28.8" r=".39"/>
<circle cx="35.3" cy="26" r=".39"/>
<circle cx="35.3" cy="23.3" r=".38"/>
</g>
<path d="M36.6 23.7h.1M36.6 22.9l.9 .8M37.5 22.9l-.9 .8M37.5 23.7h.1" fill="none" stroke="#7f3f00" stroke-width=".14"/>
<circle cx="50.8" cy="28.8" r=".25" fill="#f0f"/>
<circle cx="50.8" cy="28.8" r=".25" fill="none" stroke="#f0f" stroke-width=".14"/>
<circle cx="45.2" cy="65.8" r=".26" fill="#f0f"/>
<circle cx="45.2" cy="65.8" r=".26" fill="none" stroke="#f0f" stroke-width=".14"/>
<circle cx="45.2" cy="101.5" r=".26" fill="#f0f"/>
<circle cx="45.2" cy="101.5" r=".26" fill="none" stroke="#f0f" stroke-width=".14"/>
<circle cx="45.2" cy="119.3" r=".26" fill="#f0f"/>
<circle cx="45.2" cy="119.3" r=".26" fill="none" stroke="#f0f" stroke-width=".14"/>
<circle cx="45.3" cy="138.5" r=".25" fill="#f0f"/>
<circle cx="45.3" cy="138.5" r=".25" fill="none" stroke="#f0f" stroke-width=".14"/>
<circle cx="115.2" cy="28.8" r=".25" fill="#f0f"/>
<circle cx="115.2" cy="28.8" r=".25" fill="none" stroke="#f0f" stroke-width=".14"/>
<circle cx="113.8" cy="48" r=".26" fill="#f0f"/>
<circle cx="113.8" cy="48" r=".26" fill="none" stroke="#f0f" stroke-width=".14"/>
<circle cx="113.8" cy="86.4" r=".26" fill="#f0f"/>
<circle cx="113.8" cy="86.4" r=".26" fill="none" stroke="#f0f" stroke-width=".14"/>
<circle cx="113.8" cy="104.2" r=".25" fill="#f0f"/>
<circle cx="113.8" cy="104.2" r=".25" fill="none" stroke="#f0f" stroke-width=".14"/>
<path d="M186.4 49.2h.3l.1 .1-.1 .2-.2 .1-.1-.1z" fill-rule="evenodd" fill="#f0f"/>
<path d="M186.4 49.2h.3l.1 .1-.1 .2-.2 .1-.1-.1z" fill="none" stroke="#f0f" stroke-width=".14"/>
<path d="M186.4 84.8h.1l.2 .1v.3l-.2 .1-.1-.1z" fill-rule="evenodd" fill="#f0f"/>
<path d="M186.4 84.8h.1l.2 .1v.3l-.2 .1-.1-.1z" fill="none" stroke="#f0f" stroke-width=".14"/>
<circle cx="45.2" cy="46.6" r=".26" fill="#f0f"/>
<circle cx="45.2" cy="46.6" r=".26" fill="none" stroke="#f0f" stroke-width=".14"/>
<circle cx="45.3" cy="83.6" r=".25" fill="#f0f"/>
<circle cx="45.3" cy="83.6" r=".25" fill="none" stroke="#f0f" stroke-width=".14"/>
<circle cx="113.8" cy="65.8" r=".26" fill="#f0f"/>
<circle cx="113.8" cy="65.8" r=".26" fill="none" stroke="#f0f" stroke-width=".14"/>
<path d="M186.4 30l.1-.1 .2 .1v.3l-.2 .1-.1-.1z" fill-rule="evenodd" fill="#f0f"/>
<path d="M186.4 30l.1-.1 .2 .1v.3l-.2 .1-.1-.1z" fill="none" stroke="#f0f" stroke-width=".14"/>
<path d="M186.4 67l.1-.1 .2 .1v.4h-.2h-.1z" fill-rule="evenodd" fill="#f0f"/>
<path d="M186.4 67l.1-.1 .2 .1v.4h-.2h-.1z" fill="none" stroke="#f0f" stroke-width=".14"/>
<path d="M186.4 102.6h.1l.2 .1v.3l-.2 .1-.1-.1z" fill-rule="evenodd" fill="#f0f"/>
<path d="M186.4 102.6h.1l.2 .1v.3l-.2 .1-.1-.1z" fill="none" stroke="#f0f" stroke-width=".14"/>
<path d="M186.4 121.9l.1-.1 .2 .1v.3l-.2 .1-.1-.1z" fill-rule="evenodd" fill="#f0f"/>
<path d="M186.4 121.9l.1-.1 .2 .1v.3l-.2 .1-.1-.1z" fill="none" stroke="#f0f" stroke-width=".14"/>
<path d="M186.4 139.7l.1-.1 .2 .1v.3l-.2 .1-.1-.1z" fill-rule="evenodd" fill="#f0f"/>
<path d="M186.4 139.7l.1-.1 .2 .1v.3l-.2 .1-.1-.1z" fill="none" stroke="#f0f" stroke-width=".14"/>
<circle cx="45.3" cy="28.8" r=".25" fill="#f0f"/>
<circle cx="45.3" cy="28.8" r=".25" fill="none" stroke="#f0f" stroke-width=".14"/>
<g font-size="1.2" fill="#00007f">
<text x="30.2" y="21">2JP1</text>
<text x="58.6" y="26.6">LED1</text>
<text x="128.5" y="26.6">LED9</text>
<text x="199.9" y="28">LED17</text>
<text x="30.2" y="32.1">SK-12D02</text>
<text x="47.5" y="35.4">C23</text>
<text x="58.7" y="36">WS2812B</text>
<text x="117.4" y="35.4">C36</text>
<text x="128.7" y="36">WS2812B</text>
<text x="47.5" y="37">100nF</text>
<text x="117.4" y="37">100nF</text>
<text x="188.8" y="36.8">C73</text>
<text x="188.8" y="38.4">100nF</text>
<text x="200" y="37.3">WS2812B</text>
<text x="58.6" y="44.4">LED2</text>
<text x="127.2" y="45.8">LED11</text>
<text x="199.9" y="47.2">LED19</text>
<text x="47.5" y="53.3">C24</text>
<text x="58.7" y="53.8">WS2812B</text>
<text x="47.5" y="54.9">100nF</text>
<text x="116.1" y="54.6">C67</text>
<text x="116.1" y="56.3">100nF</text>
<text x="127.3" y="55.2">WS2812B</text>
<text x="188.8" y="56">C75</text>
<text x="188.8" y="57.6">100nF</text>
<text x="200" y="56.6">WS2812B</text>
<text x="58.6" y="63.7">LED3</text>
<text x="127.2" y="63.7">LED12</text>
<text x="199.9" y="65">LED20</text>
<text x="47.5" y="72.4">C74</text>
<text x="47.5" y="74.1">100nF</text>
<text x="58.7" y="73">WS2812B</text>
<text x="116.1" y="72.4">C68</text>
<text x="116.1" y="74.1">100nF</text>
<text x="127.3" y="73">WS2812B</text>
<text x="188.8" y="73.8">C76</text>
<text x="188.8" y="75.5">100nF</text>
<text x="200" y="74.4">WS2812B</text>
<text x="58.6" y="81.5">LED4</text>
<text x="198.5" y="82.9">LED21</text>
<text x="125.8" y="84.2">LED13</text>
<text x="47.5" y="90.3">C27</text>
<text x="47.5" y="91.9">100nF</text>
<text x="58.7" y="90.8">WS2812B</text>
<text x="116.1" y="93">C69</text>
<text x="116.1" y="94.7">100nF</text>
<text x="125.9" y="93.6">WS2812B</text>
<text x="188.8" y="91.7">C77</text>
<text x="188.8" y="93.3">100nF</text>
<text x="198.6" y="92.2">WS2812B</text>
<text x="58.6" y="99.3">LED5</text>
<text x="198.5" y="100.7">LED22</text>
<text x="125.8" y="102.1">LED14</text>
<text x="47.5" y="108.1">C28</text>
<text x="47.5" y="109.8">100nF</text>
<text x="58.7" y="108.7">WS2812B</text>
<text x="116.1" y="110.9">C70</text>
<text x="116.1" y="112.5">100nF</text>
<text x="125.9" y="111.4">WS2812B</text>
<text x="188.8" y="109.5">C78</text>
<text x="188.8" y="111.1">100nF</text>
<text x="198.6" y="110">WS2812B</text>
<text x="58.6" y="117.2">LED6</text>
<text x="199.9" y="119.9">LED23</text>
<text x="47.5" y="125.9">C30</text>
<text x="47.5" y="127.6">100nF</text>
<text x="58.7" y="126.5">WS2812B</text>
<text x="188.8" y="128.7">C79</text>
<text x="188.8" y="130.3">100nF</text>
<text x="200" y="129.2">WS2812B</text>
<text x="58.6" y="136.4">LED7</text>
<text x="199.9" y="137.8">LED24</text>
<text x="47.5" y="145.2">C34</text>
<text x="47.5" y="146.8">100nF</text>
<text x="58.7" y="145.7">WS2812B</text>
<text x="188.8" y="146.5">C80</text>
<text x="188.8" y="148.2">100nF</text>
<text x="200" y="147.1">WS2812B</text>
</g>
<g font-size="1.2">
<text x="36.7" y="23">1</text>
<text x="36.7" y="28.5">3</text>
<text x="36.7" y="25.7">2</text>
<text x="45.3" y="26.4">5V</text>
<text x="49.7" y="26.9">VCC5V</text>
<text x="56" y="28.5">1</text>
<text x="68.2" y="28.5">4</text>
<text x="107.6" y="29.1">VCC5V</text>
<text x="125.9" y="28.5">1</text>
<text x="138.2" y="28.5">4</text>
<text x="197.3" y="29.8">1</text>
<text x="209.5" y="29.8">4</text>
<text x="56" y="32.6">2</text>
<text x="68.2" y="32.6">3</text>
<text x="125.9" y="32.6">2</text>
<text x="138.2" y="32.6">3</text>
<text x="178.9" y="30.5">VCC5V</text>
<text x="197.3" y="34">2</text>
<text x="209.5" y="34">3</text>
<text x="47.5" y="38.7">C0402</text>
<text x="117.4" y="38.7">C0402</text>
<text x="188.8" y="40.1">C0402</text>
<text x="37.6" y="46.9">VCC5V</text>
<text x="56" y="46.3">1</text>
<text x="68.2" y="46.3">4</text>
<text x="124.5" y="47.7">1</text>
<text x="136.8" y="47.7">4</text>
<text x="56" y="50.4">2</text>
<text x="68.2" y="50.4">3</text>
<text x="106.2" y="48.3">VCC5V</text>
<text x="124.5" y="51.8">2</text>
<text x="136.8" y="51.8">3</text>
<text x="178.9" y="49.7">VCC5V</text>
<text x="197.3" y="49.1">1</text>
<text x="197.3" y="53.2">2</text>
<text x="209.5" y="53.2">3</text>
<text x="209.5" y="49.1">4</text>
<text x="47.5" y="56.6">C0402</text>
<text x="116.1" y="57.9">C0402</text>
<text x="188.8" y="59.3">C0402</text>
<text x="56" y="65.5">1</text>
<text x="68.2" y="65.5">4</text>
<text x="124.5" y="65.5">1</text>
<text x="136.8" y="65.5">4</text>
<text x="37.6" y="66.1">VCC5V</text>
<text x="56" y="69.6">2</text>
<text x="68.2" y="69.6">3</text>
<text x="106.2" y="66.1">VCC5V</text>
<text x="124.5" y="69.6">2</text>
<text x="136.8" y="69.6">3</text>
<text x="178.9" y="67.5">VCC5V</text>
<text x="197.3" y="66.9">1</text>
<text x="197.3" y="71">2</text>
<text x="209.5" y="71">3</text>
<text x="209.5" y="66.9">4</text>
<text x="47.5" y="75.7">C0402</text>
<text x="116.1" y="75.7">C0402</text>
<text x="188.8" y="77.1">C0402</text>
<text x="37.6" y="84">VCC5V</text>
<text x="56" y="83.4">1</text>
<text x="68.2" y="83.4">4</text>
<text x="56" y="87.5">2</text>
<text x="68.2" y="87.5">3</text>
<text x="104.8" y="86.7">VCC5V</text>
<text x="123.2" y="86.1">1</text>
<text x="135.4" y="86.1">4</text>
<text x="177.5" y="85.3">VCC5V</text>
<text x="195.9" y="84.7">1</text>
<text x="195.9" y="88.9">2</text>
<text x="208.1" y="88.9">3</text>
<text x="208.1" y="84.7">4</text>
<text x="47.5" y="93.6">C0402</text>
<text x="123.2" y="90.2">2</text>
<text x="135.4" y="90.2">3</text>
<text x="188.8" y="95">C0402</text>
<text x="37.6" y="101.8">VCC5V</text>
<text x="56" y="101.2">1</text>
<text x="68.2" y="101.2">4</text>
<text x="116.1" y="96.3">C0402</text>
<text x="56" y="105.3">2</text>
<text x="68.2" y="105.3">3</text>
<text x="104.8" y="104.6">VCC5V</text>
<text x="123.2" y="103.9">1</text>
<text x="135.4" y="103.9">4</text>
<text x="177.5" y="103.2">VCC5V</text>
<text x="195.9" y="102.6">1</text>
<text x="195.9" y="106.7">2</text>
<text x="208.1" y="106.7">3</text>
<text x="208.1" y="102.6">4</text>
<text x="47.5" y="111.4">C0402</text>
<text x="123.2" y="108">2</text>
<text x="135.4" y="108">3</text>
<text x="188.8" y="112.8">C0402</text>
<text x="37.6" y="119.6">VCC5V</text>
<text x="56" y="119">1</text>
<text x="68.2" y="119">4</text>
<text x="116.1" y="114.1">C0402</text>
<text x="56" y="123.1">2</text>
<text x="68.2" y="123.1">3</text>
<text x="178.9" y="122.4">VCC5V</text>
<text x="197.3" y="121.8">1</text>
<text x="197.3" y="125.9">2</text>
<text x="209.5" y="125.9">3</text>
<text x="209.5" y="121.8">4</text>
<text x="47.5" y="129.2">C0402</text>
<text x="188.8" y="132">C0402</text>
<text x="37.6" y="138.9">VCC5V</text>
<text x="56" y="138.2">1</text>
<text x="56" y="142.3">2</text>
<text x="68.2" y="142.3">3</text>
<text x="68.2" y="138.2">4</text>
<text x="178.9" y="140.2">VCC5V</text>
<text x="197.3" y="139.6">1</text>
<text x="197.3" y="143.7">2</text>
<text x="209.5" y="143.7">3</text>
<text x="209.5" y="139.6">4</text>
<text x="47.5" y="148.4">C0402</text>
<text x="188.8" y="149.8">C0402</text>
<text x="226.4" y="198.6">Title</text>
<text x="226.4" y="202.7">Size</text>
<text x="231.8" y="202.7">Document Number</text>
<text x="231.8" y="200">T9_V1.6</text>
<text x="271.6" y="202.7">Rev</text>
<text x="226.4" y="206.9">Date:</text>
<text x="227.7" y="204.1">C</text>
<text x="231.8" y="204.1">WS2812B</text>
<text x="233.5" y="206.9">Monday, May 27, 2019</text>
<text x="253.8" y="206.9">Sheet</text>
<text x="260.6" y="206.9">5</text>
<text x="264.7" y="206.9">of</text>
<text x="268.9" y="206.9">5</text>
<text x="273" y="204.1">V1.6</text>
</g>
<g font-size="1.2" fill="#003f7f">
<text x="58.3" y="29.4">VDD</text>
<text x="64.5" y="29.4">DIN</text>
<text x="128.3" y="29.4">VDD</text>
<text x="134.4" y="29.4">DIN</text>
<text x="58.3" y="33.5">DOUT</text>
<text x="64.1" y="33.5">VSS</text>
<text x="128.3" y="33.5">DOUT</text>
<text x="134.1" y="33.5">VSS</text>
<text x="199.6" y="30.7">VDD</text>
<text x="199.6" y="34.9">DOUT</text>
<text x="205.4" y="34.9">VSS</text>
<text x="205.7" y="30.7">DIN</text>
<text x="58.3" y="47.2">VDD</text>
<text x="64.5" y="47.2">DIN</text>
<text x="58.3" y="51.3">DOUT</text>
<text x="64.1" y="51.3">VSS</text>
<text x="126.9" y="48.6">VDD</text>
<text x="126.9" y="52.7">DOUT</text>
<text x="132.7" y="52.7">VSS</text>
<text x="133.1" y="48.6">DIN</text>
<text x="199.6" y="50">VDD</text>
<text x="205.7" y="50">DIN</text>
<text x="199.6" y="54.1">DOUT</text>
<text x="205.4" y="54.1">VSS</text>
<text x="58.3" y="66.4">VDD</text>
<text x="58.3" y="70.5">DOUT</text>
<text x="64.1" y="70.5">VSS</text>
<text x="64.5" y="66.4">DIN</text>
<text x="126.9" y="66.4">VDD</text>
<text x="126.9" y="70.5">DOUT</text>
<text x="132.7" y="70.5">VSS</text>
<text x="133.1" y="66.4">DIN</text>
<text x="199.6" y="67.8">VDD</text>
<text x="199.6" y="71.9">DOUT</text>
<text x="205.4" y="71.9">VSS</text>
<text x="205.7" y="67.8">DIN</text>
<text x="58.3" y="84.2">VDD</text>
<text x="58.3" y="88.3">DOUT</text>
<text x="64.1" y="88.3">VSS</text>
<text x="64.5" y="84.2">DIN</text>
<text x="125.5" y="87">VDD</text>
<text x="131.7" y="87">DIN</text>
<text x="198.2" y="85.6">VDD</text>
<text x="198.2" y="89.7">DOUT</text>
<text x="204" y="89.7">VSS</text>
<text x="204.4" y="85.6">DIN</text>
<text x="125.5" y="91.1">DOUT</text>
<text x="131.4" y="91.1">VSS</text>
<text x="58.3" y="102.1">VDD</text>
<text x="58.3" y="106.2">DOUT</text>
<text x="64.1" y="106.2">VSS</text>
<text x="64.5" y="102.1">DIN</text>
<text x="125.5" y="104.8">VDD</text>
<text x="131.7" y="104.8">DIN</text>
<text x="198.2" y="103.5">VDD</text>
<text x="198.2" y="107.6">DOUT</text>
<text x="204" y="107.6">VSS</text>
<text x="204.4" y="103.5">DIN</text>
<text x="125.5" y="108.9">DOUT</text>
<text x="131.4" y="108.9">VSS</text>
<text x="58.3" y="119.9">VDD</text>
<text x="64.5" y="119.9">DIN</text>
<text x="58.3" y="124">DOUT</text>
<text x="64.1" y="124">VSS</text>
<text x="199.6" y="122.6">VDD</text>
<text x="205.7" y="122.6">DIN</text>
<text x="199.6" y="126.7">DOUT</text>
<text x="205.4" y="126.7">VSS</text>
<text x="58.3" y="139.1">VDD</text>
<text x="58.3" y="143.2">DOUT</text>
<text x="64.1" y="143.2">VSS</text>
<text x="64.5" y="139.1">DIN</text>
<text x="199.6" y="140.5">VDD</text>
<text x="205.7" y="140.5">DIN</text>
<text x="199.6" y="144.6">DOUT</text>
<text x="205.4" y="144.6">VSS</text>
</g>
<g font-size="1.2" fill="#f00">
<text x="74.3" y="28.5">IO22</text>
<text x="82.6" y="29.3">IO22</text>
<text x="148.4" y="28.5">DIN1</text>
<text x="219.7" y="29.9">DIN2</text>
<text x="116.9" y="108.1">DIN2</text>
<text x="53.8" y="149.2">DIN1</text>
</g>
<g font-size="1">
<text x="28.8" y="1">5</text>
<text x="83.7" y="1">4</text>
<text x="138.6" y="1">3</text>
<text x="193.4" y="1">2</text>
<text x="248.3" y="1">1</text>
<text x=".4" y="27.9">D</text>
<text x="276.1" y="27.9">D</text>
<text x=".4" y="79.4">C</text>
<text x="276.1" y="79.4">C</text>
<text x=".4" y="130.8">B</text>
<text x="276.1" y="130.8">B</text>
<text x=".4" y="182.2">A</text>
<text x="276.1" y="182.2">A</text>
<text x="28.8" y="208.1">5</text>
<text x="83.7" y="208.1">4</text>
<text x="138.6" y="208.1">3</text>
<text x="193.4" y="208.1">2</text>
<text x="248.3" y="208.1">1</text>
</g>
</svg>
